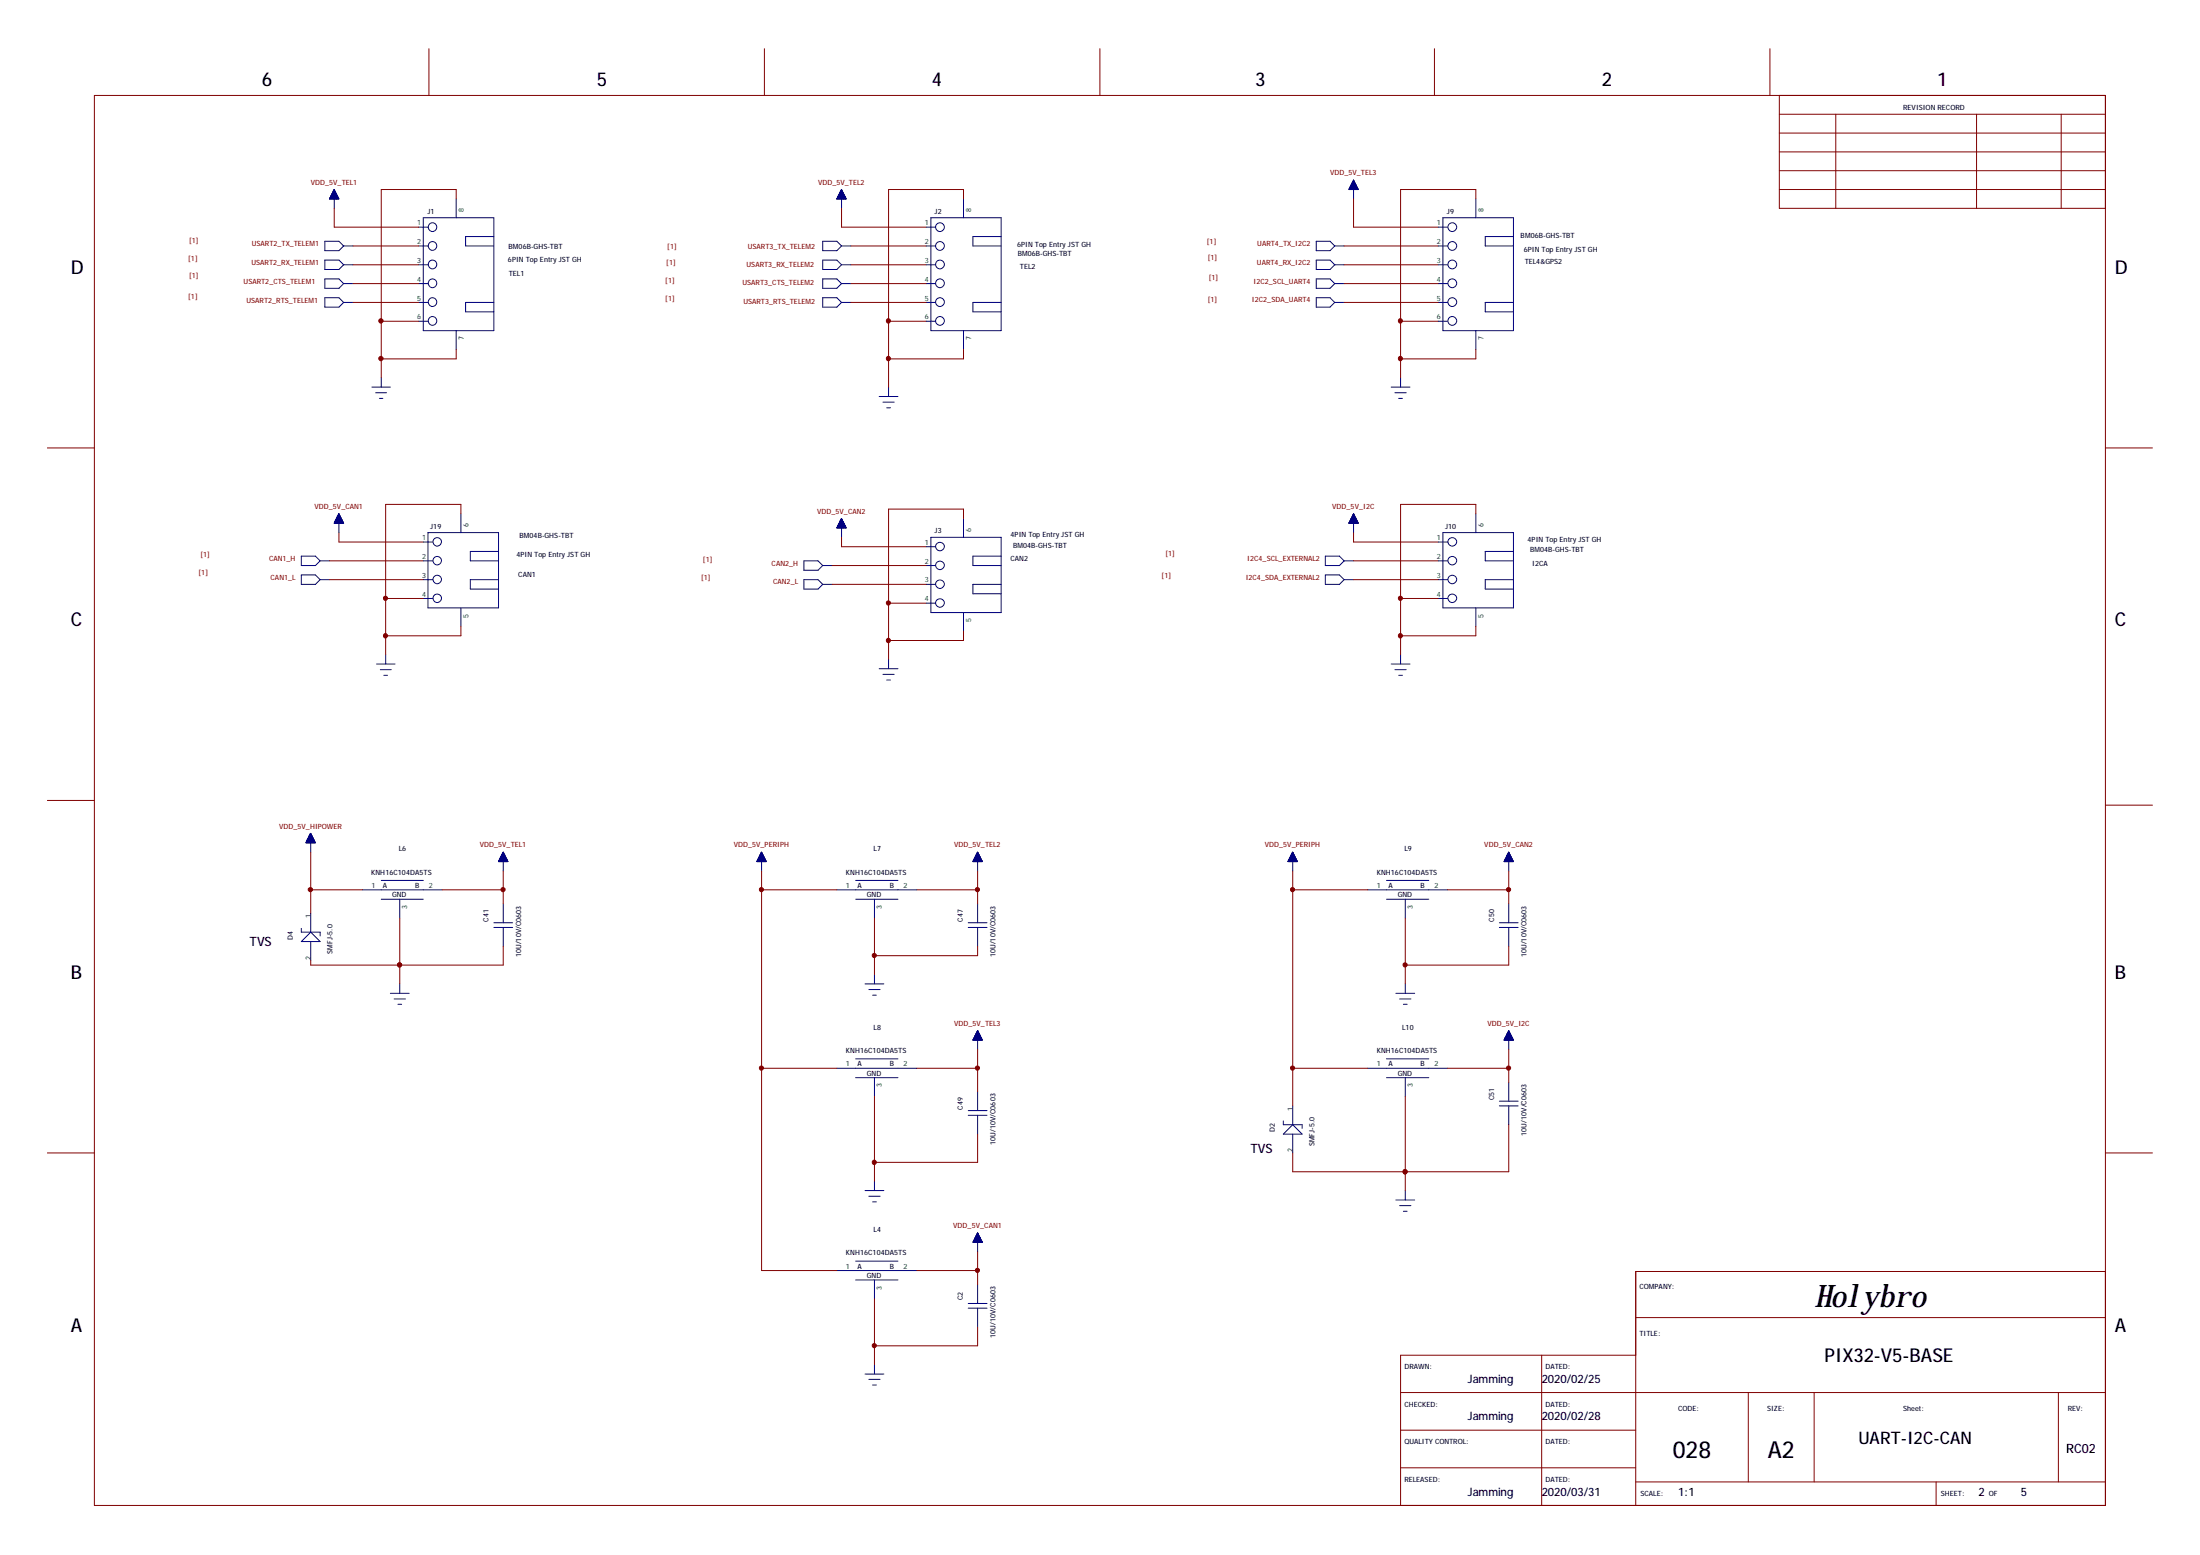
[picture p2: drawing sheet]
<svg xmlns="http://www.w3.org/2000/svg" width="297mm" height="210mm" viewBox="0 0 297 210" stroke-linecap="round" stroke-linejoin="round" font-family="sans-serif">
<g fill="none" stroke="#000080" stroke-width=".14">
<path d="M43.9 32.6h1.9l.6 .6-.6 .6h-1.9zM43.9 35.1h1.9l.6 .6-.6 .7h-1.9zM43.9 37.6h1.9l.6 .7-.6 .6h-1.9zM44.5 26.8v.1M44.5 26.8h1.2M44.5 26.7h1.2v.2M44.5 26.7v.2M44.6 26.7h1M44.6 26.6h1M44.7 26.5h.9v.4M44.7 26.4h.8M44.7 26.4v.5"/>
<path d="M44.7 26.4h.8v.5M44.7 26.3h.8M44.7 26.3v.6M44.8 26.3h.6M44.8 26.2h.6v.7M44.8 26.1v.8M44.8 26.2h.6M44.9 26.1h.5M44.9 26.1h.4M44.9 26v.9M44.9 26h.4v.9M45 25.9h.3"/>
<path d="M45 25.8v1.1M45 25.9h.3v1M45 25.8h.2M45 25.7h.2v1.2M45 25.6v1.3M45.1 25.7h.1M45.1 25.6v2.5M45.1 25.6l-.6 1.3M45.1 25.6l.7 1.3h-1.3M45.2 25.8v1.1M45.3 26h-.4v.9M45.4 26.1v.8"/>
<path d="M45.5 26.3v.6M45.6 26.5h-.9v.4M45.6 26.6h-1v.3M45.6 26.6v.3M45.7 26.8v.1M46.4 33.2h1.3M46.4 35.7h1.3M46.4 38.3h1.3M56.5 33.2h1.3M56.5 30.7h1.3M56.5 35.7h1.3M56.5 38.3h1.3"/>
<path d="M57.1 29.4h9.6v15.2h-9.6zM61.6 26.9v2.5M66.7 31.9h-3.8v1.3h3.8M111.1 32.6h1.9l.6 .6-.6 .6h-1.9zM111.1 35.1h1.9l.6 .6-.6 .7h-1.9zM111.1 37.6h1.9l.6 .7-.6 .6h-1.9zM113 26.8v.1M113 26.8h1.2M113.1 26.7h1.1v.2M113.1 26.6h1M113.2 26.5h.9v.4M113.2 26.5v.4"/>
<path d="M113.2 26.5h.8M113.2 26.4h.8M113.2 26.4v.5M113.2 26.4h.8v.5M113.2 26.3h.8M113.2 26.3v.6M113.3 26.3h.7M113.3 26.2h.6v.7M113.3 26.2h.6M113.3 26.1v.8M113.4 26.1h.5M113.4 26.1h.4"/>
<path d="M113.4 26v.9M113.4 26h.4v.9M113.5 26h.3M113.5 25.9h.2M113.5 25.8v1.1M113.5 25.9h.2v1M113.5 25.8h.2M113.6 25.7h.1v1.2M113.6 25.7h.1M113.6 25.6v1.3M113.6 33.2h1.3M113.6 35.7h1.3"/>
<path d="M113.6 38.3h1.3M113.6 25.6l.7 1.3h-1.3M113.6 25.6v2.5M113.6 25.6l-.6 1.3M113.7 25.8v1.1M113.9 26.1v.8M114 26.3v.6M114.1 26.6h-1v.3M114.1 26.7h-1v.2M114.1 26.6v.3M114.2 26.8v.1M125.1 33.2h1.2"/>
<path d="M125.1 30.7h1.2M125.1 35.7h1.2M125.1 38.3h1.2M125.7 29.4h9.5v15.2h-9.5zM130.1 26.9v2.5M135.2 31.9h-3.8v1.3h3.8M177.7 32.6h1.9l.6 .6-.6 .6h-1.9zM177.7 35.1h1.9l.6 .6-.6 .7h-1.9zM177.7 37.6h1.9l.6 .7-.6 .6h-1.9zM180.2 33.2h1.3M180.2 35.7h1.3M180.2 38.3h1.3"/>
<path d="M182.2 25.5h1.1v.1M182.2 25.5v.1M182.2 25.5h1.1M182.2 25.4h1.1M182.3 25.3h1M182.3 25.2h.9v.4M182.3 25.2v.4M182.4 25.2h.8M182.4 25.1h.7M182.4 25.1v.5M182.4 25.1h.7v.5M182.4 25h.7v.6"/>
<path d="M182.4 24.9v.7M182.5 24.9h.5M182.5 24.8v.8M182.5 24.8h.5M182.6 24.7h.3v.9M182.6 24.6v1M182.6 24.7h.3M182.6 24.6h.3M182.6 24.5v1.1M182.7 24.6h.2v1M182.7 24.5h.1v1.1M182.7 24.4v1.2"/>
<path d="M182.7 24.4h.1M182.8 24.3v2.6M182.8 24.3l.6 1.3h-1.3zM182.8 24.4h.1M182.8 24.4v1.2M183 24.7h-.5v.9M183 24.8v.8M183 24.9v.7M183.2 25.2h-.9v.4M183.3 25.4h-1.1v.2M183.3 25.3v.3M183.3 25.4v.2"/>
<path d="M194.2 33.2h1.3M194.2 30.7h1.3M194.2 35.7h1.3M194.2 38.3h1.3M194.8 29.4h9.5v15.2h-9.5zM199.3 26.9v2.5M204.3 31.9h-3.8v1.3h3.8M43.9 40.2h1.9l.6 .6-.6 .7h-1.9zM46.4 40.8h1.3M50.2 52.3h2.5M50.7 53h1.5M51.2 53.8h.5"/>
<path d="M51.5 51v1.3M56.5 40.8h1.3M56.5 43.4h1.3M61.6 44.6v2.6M66.7 40.8h-3.8v1.3h3.8M111.1 40.2h1.9l.6 .6-.6 .7h-1.9zM113.6 40.8h1.3M118.7 53.5h2.5M119.2 54.3h1.5M119.7 55h.5M120 52.3v1.2M125.1 40.8h1.2"/>
<path d="M125.1 43.4h1.2M130.1 44.6v2.6M135.2 40.8h-3.8v1.3h3.8M177.7 40.2h1.9l.6 .6-.6 .7h-1.9zM180.2 40.8h1.3M187.8 52.3h2.6M188.3 53h1.6M188.8 53.8h.6M189.1 51v1.3M194.2 40.8h1.3M194.2 43.4h1.3M199.3 44.6v2.6"/>
<path d="M204.3 40.8h-3.8v1.3h3.8M40.7 75.1h1.9l.6 .6-.6 .6h-1.9zM40.7 77.6h1.9l.6 .6-.6 .7h-1.9zM43.2 75.7h1.3M43.2 78.2h1.3M45.1 70.6h1.3M45.2 70.5v.1M45.2 70.5h1.1v.1M45.2 70.5h1.1M45.2 70.6v-.2h1.1v.2M45.3 70.3v.3M45.3 70.4h1"/>
<path d="M45.3 70.3h.9v.3M45.3 70.6v-.4h.9v.4M45.3 70.3h.9M45.3 70.2h.8M45.4 70.1h.7v.5M45.4 70v.6M45.4 70h.7v.6M45.4 69.9h.7M45.5 69.9v.7M45.5 69.9h.5v.7M45.5 69.8v.8M45.5 69.9h.5"/>
<path d="M45.5 69.8h.5v.8M45.6 69.7v.9M45.6 69.8h.3M45.6 69.7h.3v.9M45.6 69.7h.3M45.6 69.6h.3v1M45.7 69.5h.1v1.1M45.7 69.4v1.2M45.7 69.4h.1M45.8 69.4l.6 1.2h-1.3zM45.8 69.4v2.5M45.8 69.4h-.1v1.2"/>
<path d="M45.8 69.6h-.2v1M46.1 70.1h-.7v.5M57.1 75.7h1.3M57.1 78.2h1.3M57.1 73.2h1.3M57.8 71.9h9.5v10.2h-9.5zM62.2 69.4v2.5M67.3 74.4h-3.8v1.3h3.8M67.3 78.2h-3.8v1.3h3.8M108.5 75.7h1.9l.7 .6-.7 .7h-1.9zM108.5 78.2h1.9l.7 .7-.7 .6h-1.9zM111.1 76.3h1.3"/>
<path d="M111.1 78.9h1.3M113 71.2v.1M113 71.2l1.2 .1M113 71.2h1.2M113.1 71.1h1.1M113.1 71h1M113.2 70.9v.4M113.2 70.9h.9v.4M113.2 70.8v.5M113.2 70.9h.8M113.2 70.8h.8M113.2 70.7v.6"/>
<path d="M113.2 70.7h.8v.6M113.2 70.8h.8v.5M113.3 70.7h.7M113.3 70.5v.8M113.3 70.6h.6M113.4 70.5h.5M113.4 70.3v1M113.4 70.4h.4v.9M113.5 70.2v1.1M113.5 70.4h.3M113.5 70.3h.2M113.5 70.2h.2v1.1"/>
<path d="M113.5 70.3h.2v1M113.5 70.2h.2M113.6 70v1.3M113.6 70.1h.1M113.6 70v2.5M113.6 70l-.6 1.3M113.6 70l.7 1.3h-1.3M113.7 70.1v1.2M113.8 70.5h-.4v.8M113.9 70.5v.8M113.9 70.6v.7M114.1 71h-1v.3"/>
<path d="M114.1 71.1h-1v.2M114.1 71v.3M114.2 71.1v.2M125.1 76.3h1.2M125.1 78.9h1.2M125.1 73.8h1.2M125.7 72.5h9.5v10.2h-9.5zM130.1 70v2.5M135.2 75.1h-3.8v1.2h3.8M135.2 78.9h-3.8v1.3h3.8M178.9 75.1h1.9l.7 .6-.7 .6h-1.9zM178.9 77.6h1.9l.7 .6-.7 .7h-1.9z"/>
<path d="M181.5 75.7h1.3M181.5 78.2h1.3M182.2 70.5v.1M182.2 70.5h1.1v.1M182.2 70.6h1.2M182.2 70.5h1.1M182.2 70.6v-.2h1.1v.2M182.2 70.4h1.1M182.3 70.3h1v.3M182.3 70.6v-.4h.9v.4M182.4 70.1v.5M182.4 70.1h.7v.5"/>
<path d="M182.4 70.2h.8M182.4 70v.6M182.4 70h.7v.6M182.4 70.1h.7M182.5 69.9h.5M182.5 69.9h.5v.7M182.5 69.8h.5v.8M182.6 69.7v.9M182.6 69.7h.3v.9M182.6 69.6v1M182.6 69.6h.3v1M182.6 69.7h.3"/>
<path d="M182.7 69.4v1.2M182.7 69.5h.1v1.1M182.7 69.6h.2M182.7 69.4h.1M182.8 69.4v2.5M182.8 69.4v1.2M182.8 69.4l.6 1.2h-1.3zM183 69.8h-.5v.8M183 69.9h-.5v.7M183.2 70.3h-.9v.3M194.2 75.7h1.3M194.2 78.2h1.3"/>
<path d="M194.2 73.2h1.3M194.8 71.9h9.5v10.2h-9.5zM199.3 69.4v2.5M204.3 74.4h-3.8v1.3h3.8M204.3 78.2h-3.8v1.3h3.8M50.8 89.6h2.5M51.4 90.4h1.4M51.8 91.2h.5M52.1 88.4v1.2M57.1 80.8h1.3M62.2 82.1v2.5M118.7 90.3h2.5"/>
<path d="M119.2 91h1.5M119.7 91.8h.5M120 89v1.3M125.1 81.4h1.2M130.1 82.7v2.5M187.8 89.6h2.6M188.3 90.4h1.6M188.8 91.2h.6M189.1 88.4v1.2M194.2 80.8h1.3M199.3 82.1v2.5M41.3 113.7h1.2"/>
<path d="M41.4 113.8v-.2h1.1v.2M41.4 113.6h1.1M41.4 113.6h1.1v.2M41.4 113.5v.3M41.4 113.5h1.1M41.4 113.5h1v.3M41.4 113.4v.4M41.5 113.4h.9M41.5 113.8v-.5h.9v.5M41.5 113.3h.8M41.6 113.3h.7v.5M41.6 113.8v-.7h.6v.7"/>
<path d="M41.6 113.1h.6M41.7 113h.5v.8M41.7 113v.8M41.7 113h.5M41.7 112.9v.9M41.7 112.9h.4M41.7 112.8h.4v1M41.7 112.8v1M41.8 112.8h.3M41.8 112.7h.3v1.1M41.9 112.6h.1v1.2M41.9 112.5h.1"/>
<path d="M41.9 112.5v1.3M42 112.5v2.5M42 112.5l.6 1.3h-1.3zM42 112.6h-.1v1.2M42 112.7h-.2v1.1M42.3 113.2h-.7v.6M51.5 118.8h5.6M67.4 116.3h1.1M67.4 116.2h1.1M67.4 116.2v.1M67.4 116.3v-.2h1.1v.2M67.4 116.1h1.1"/>
<path d="M67.4 116h1.1v.3M67.4 116v.3M67.5 116h.9M67.5 116.3v-.4h.9v.4M67.5 115.9h.9M67.5 115.8h.9v.5M67.5 115.8v.5M67.6 115.8h.7M67.6 115.8h.7v.5M67.6 115.7h.7M67.6 115.7v.6M67.6 115.6h.6v.7"/>
<path d="M67.7 115.5h.5v.8M67.7 115.5v.8M67.7 115.5h.5M67.7 115.4h.5v.9M67.7 115.4v.9M67.8 115.4h.3M67.8 115.3h.3v1M67.8 115.3v1M67.8 115.3h.3M67.9 115.2h.1v1.1M67.9 115.1h.1v1.2M67.9 115v2.6"/>
<path d="M67.9 115l.7 1.3h-1.3zM68 115.1h-.1v1.2M68 115.2h-.1v1.1M68.2 115.6h-.6v.7M102.2 116.3h1.2M102.2 116.3v-.1h1.2v.1M102.3 116.1h1.1M102.3 116.1h1v.2M102.3 116v.3M102.3 116h1M102.3 116h1v.3M102.4 115.9h.9"/>
<path d="M102.4 116.3v-.4h.9v.4M102.4 115.8h.8M102.4 115.8h.8v.5M102.5 116.3v-.6h.7v.6M102.5 115.6h.6M102.5 115.6h.6v.7M102.5 115.5v.8M102.6 115.5h.5M102.6 115.5h.4v.8M102.6 115.4v.9M102.6 115.4h.4M102.7 115.4h.3v.9"/>
<path d="M102.7 115.3h.3v1M102.7 115.2h.2v1.1M102.7 115.1v1.2M102.8 115.1h.1M102.8 115v1.3M102.8 115l.7 1.3h-1.3zM102.8 115v2.6M102.9 115.2h-.2v1.1M103 115.3h-.3v1M103.2 115.8h-.8v.5M115.5 118.8h5.7M131.4 116.3h1.2"/>
<path d="M131.4 116.3v-.1h1.2v.1M131.4 116.1h1.1M131.5 116.1h1v.2M131.5 116h1v.3M131.5 115.9h1M131.5 116v.3M131.6 116.3v-.4h.8v.4M131.6 115.8h.8M131.6 115.8h.8v.5M131.6 115.8v.5M131.7 115.8h.7M131.7 116.3v-.6h.6v.6"/>
<path d="M131.7 115.6h.6M131.7 115.6h.6v.7M131.8 115.5h.4v.8M131.8 115.4h.4v.9M131.8 115.3v1M131.9 115.3h.3M131.9 115.3h.2v1M131.9 115.2v1.1M131.9 115.2h.2M131.9 115.2h.2v1.1M131.9 115.1v1.2M132 115.1h.1"/>
<path d="M132 115v2.6M132 115l.6 1.3h-1.2zM132 115.1v1.2M132.2 115.4h-.4v.9M132.2 115.5h-.5v.8M132.5 116h-1v.3M173.9 116.3h1.2M173.9 116.2v.1M173.9 116.2h1.2M174 116.3v-.2h1.1v.2M174 116.1h1M174 116h1v.3"/>
<path d="M174.1 116.3v-.4h.9v.4M174.1 115.9h.9M174.1 115.8h.8v.5M174.1 115.8v.5M174.2 115.8h.7M174.2 115.8h.7v.5M174.2 115.7v.6M174.2 115.7h.7M174.2 115.6h.6v.7M174.3 115.5h.5v.8M174.3 115.4h.5v.9M174.3 115.4v.9"/>
<path d="M174.4 115.4h.3M174.4 115.3h.3v1M174.4 115.3v1M174.4 115.3h.3M174.4 115.2h.2v1.1M174.4 115.2v1.1M174.5 115.2h.1M174.5 115.1h.1v1.2M174.5 115v2.6M174.5 115l.7 1.3h-1.3M174.5 115.1v1.2M174.5 115l-.6 1.3"/>
<path d="M174.8 115.5h-.5v.8M174.8 115.6h-.6v.7M175 116h-1v.3M187.2 118.8h5.7M203.1 116.3h1.2M203.1 116.2h1.2M203.1 116.2v.1M203.2 116.3v-.2h1.1v.2M203.2 116.1h1M203.2 116h1v.3M203.2 116v.3M203.2 116h1"/>
<path d="M203.2 116.3v-.4h.9v.4M203.3 115.9h.8M203.3 115.8h.8v.5M203.4 115.8h.6v.5M203.4 115.7h.6M203.4 115.7v.6M203.4 115.6h.6v.7M203.4 115.6v.7M203.5 115.6h.5M203.5 115.5h.5v.8M203.5 115.5v.8M203.5 115.5h.4"/>
<path d="M203.5 115.4h.4v.9M203.5 115.4v.9M203.5 115.4h.4M203.6 115.3h.2v1M203.6 115.2h.2v1.1M203.7 115.1h.1v1.2M203.7 115.1v1.2M203.7 115v2.6M203.7 115l.6 1.3h-1.2zM203.8 115.2h-.2v1.1M203.8 115.3h-.2v1M204.1 115.8h-.8v.5"/>
<path d="M40.7 125.3v.5h2.5v.5M42 125.8l1.2 1.3h-2.5zM42 123.3v2.5M42 127.1v2.5M48.9 120.1h10.8M51.5 121.4h5.6M52.7 134.1h2.5M53.2 134.8h1.5M53.7 135.6h.5M54 121.4v2.5M54 132.8v1.3M66.7 125.2h2.5"/>
<path d="M66.7 124.6h2.5M67.9 122v2.6M67.9 125.2v2.5M113 120.1h10.8M115.5 121.4h5.7M116.8 132.8h2.5M117.3 133.6h1.5M117.8 134.3h.5M118.1 121.4v2.5M118.1 131.5v1.3M130.7 125.2h2.6M130.7 124.6h2.6"/>
<path d="M131.6 140v.4M131.6 139.9h.8M131.7 139.8v.6M131.7 139.8h.6v.6M131.7 139.8h.7M131.7 139.8h.6M131.7 139.7h.6v.7M131.8 139.6h.4v.8M131.8 139.4v1M131.8 139.5h.4v.9M131.9 139.3v1.1M131.9 139.4h.2v1"/>
<path d="M131.9 139.4h.3M131.9 139.2v1.2M131.9 139.3h.2v1.1M131.9 139.3h.2M132 139.2h.1M132 122v2.6M132 125.2v2.5M132 139.1v2.6M132 139.2v1.2M132 139.1l.6 1.3h-1.2zM132.2 139.5h-.4v.9M132.2 139.6h-.5v.8"/>
<path d="M184.7 120.1h10.8M187.2 121.4h5.7M188.5 134.1h2.5M189 134.8h1.5M189.5 135.6h.5M189.7 121.4v2.5M189.7 132.8v1.3M202.4 125.2h2.6M202.4 124.6h2.6M203.3 139.9h.8M203.4 139.8h.6v.6M203.4 139.7v.7"/>
<path d="M203.5 139.7h.5M203.5 139.6h.5v.8M203.5 139.6v.8M203.5 139.6h.4M203.5 139.5h.4v.9M203.5 139.5v.9M203.5 139.5h.4M203.6 139.4h.2v1M203.6 139.3h.2v1.1M203.7 139.2h.1v1.2M203.7 139.2v1.2M203.7 122v2.6"/>
<path d="M203.7 125.2v2.5M203.7 139.1v2.6M203.7 139.1l.6 1.3h-1.2zM203.8 139.3h-.2v1.1M203.8 139.4h-.2v1M204 139.8h-.6v.6M113 144.2h10.8M115.5 145.5h5.7M115.5 142.9h5.7M118.1 145.5v2.5M118.1 159.4v1.3M130.7 150.6h2.6"/>
<path d="M130.7 149.9h2.6M131.4 140.3v.1M131.4 140.3h1.2v.1M131.4 140.3h1.2M131.4 140.3h1.1M131.5 140.4v-.2h1v.2M131.5 140.1h1M131.5 140.1h1v.3M131.6 140h.8v.4M131.6 140.4v-.5h.8v.5M132 147.4v2.5M132 150.6v2.5"/>
<path d="M132.5 140.1h-1v.3M173.3 151.3v.5h2.5v.5M173.3 153.1l1.2-1.3 1.3 1.3zM174.5 149.3v2.5M174.5 153.1v2.5M184.7 144.2h10.8M187.2 145.5h5.7M187.2 142.9h5.7M189.7 145.5v2.5M202.4 149.3h2.6M202.4 148.6h2.6M203.1 140.3l1.2 .1"/>
<path d="M203.2 140.3h1.1v.1M203.2 140.2v.2M203.2 140.2h1M203.2 140.4v-.3h1v.3M203.2 140.1h1M203.2 140.1h.9v.3M203.2 140v.4M203.3 140h.8M203.3 140.4v-.5h.8v.5M203.7 146.1v2.5M203.7 149.3v2.5M204.3 140.3h-1.2v.1"/>
<path d="M113 171.5h10.8M115.5 172.8h5.7M115.5 170.2h5.7M116.8 160.7h2.5M117.3 161.5h1.5M117.8 162.2h.5M118.1 172.8v2.5M130.7 176.6h2.6M130.7 176h2.6M131.4 167.6v.1M131.4 167.7h1.2M131.4 167.6h1.2"/>
<path d="M131.4 167.6h1.1M131.5 167.5h1M131.5 167.4h1v.3M131.6 167.3v.4M131.6 167.3h.8M131.6 167.1v.6M131.6 167.2h.8v.5M131.6 167.3h.8v.4M131.7 167.1v.6M131.7 167.1h.7M131.7 167.1h.6M131.7 167h.6"/>
<path d="M131.8 166.8v.9M131.8 166.9h.4v.8M131.8 166.8h.4M131.8 166.7v1M131.9 166.6v1.1M131.9 166.7h.2v1M131.9 166.8h.3v.9M131.9 166.5v1.2M131.9 166.6h.2M132 166.6h.1M132 166.4v2.6M132 173.4v2.6"/>
<path d="M132 176.6v2.5M132 166.4l.6 1.3h-1.2zM132 166.5h.1M132 166.5v1.2M132.1 166.6v1.1M132.2 166.9h-.5v.8M132.3 167v.7M132.3 167.1v.6M132.5 167.4h-1v.3M132.5 167.5v.2M132.6 167.6v.1M188.5 162h2.5"/>
<path d="M189 162.7h1.5M189.5 163.5h.5M189.7 160.7v1.3M116.8 185.5h2.5M117.3 186.2h1.5M117.8 187h.5M118.1 184.2v1.3"/>
<circle cx="58.4" cy="30.7" r=".59"/>
<circle cx="58.4" cy="35.7" r=".59"/>
<circle cx="58.4" cy="38.2" r=".59"/>
<circle cx="58.4" cy="33.2" r=".59"/>
<circle cx="126.9" cy="30.7" r=".59"/>
<circle cx="126.9" cy="35.7" r=".59"/>
<circle cx="126.9" cy="33.2" r=".59"/>
<circle cx="126.9" cy="38.2" r=".59"/>
<circle cx="196.1" cy="30.7" r=".59"/>
<circle cx="196.1" cy="35.7" r=".59"/>
<circle cx="196.1" cy="33.2" r=".59"/>
<circle cx="196.1" cy="38.2" r=".59"/>
<circle cx="58.4" cy="43.3" r=".59"/>
<circle cx="58.4" cy="40.8" r=".59"/>
<circle cx="126.9" cy="43.3" r=".59"/>
<circle cx="126.9" cy="40.8" r=".59"/>
<circle cx="196.1" cy="43.3" r=".59"/>
<circle cx="196.1" cy="40.8" r=".59"/>
<circle cx="59" cy="78.2" r=".57"/>
<circle cx="59" cy="73.1" r=".57"/>
<circle cx="59" cy="75.7" r=".57"/>
<circle cx="126.9" cy="73.8" r=".58"/>
<circle cx="126.9" cy="76.3" r=".58"/>
<circle cx="126.9" cy="78.9" r=".58"/>
<circle cx="196.1" cy="73.1" r=".58"/>
<circle cx="196.1" cy="78.2" r=".58"/>
<circle cx="196.1" cy="75.7" r=".58"/>
<circle cx="59" cy="80.8" r=".57"/>
<circle cx="126.9" cy="81.4" r=".58"/>
<circle cx="196.1" cy="80.8" r=".58"/>
</g>
<g fill="none" stroke="#800000" stroke-width=".14">
<path d="M12.7 12.9h271.6v190.3h-271.6zM57.9 6.6v6.3M103.2 6.6v6.3M148.5 6.6v6.3M193.7 6.6v6.3M239 6.6v6.3M240.2 12.9v15.2h44.1M240.2 15.4h44.1M240.2 18h44.1M247.9 15.4v12.7M266.9 15.4v12.7M278.3 15.4v12.7"/>
<path d="M45.1 28.1v2.6h11.4M47.7 33.2h8.8M47.7 35.7h8.8M47.7 38.3h8.8M61.6 26.9v-1.3h-10.1v25.4M113.6 28.1v2.6h11.5M114.9 33.2h10.2M114.9 35.7h10.2M114.9 38.3h10.2M130.1 26.9v-1.3h-10.1v26.7M181.5 33.2h12.7M181.5 35.7h12.7"/>
<path d="M181.5 38.3h12.7M182.8 26.9v3.8h11.4M199.3 26.9v-1.3h-10.2v25.4M240.2 20.5h44.1M240.2 23h44.1M240.2 25.6h44.1M47.7 40.8h8.8M51.5 43.4h5M61.6 47.2v1.2h-10.1M114.9 40.8h10.2M120 43.4h5.1M130.1 47.2v1.2h-10.1"/>
<path d="M181.5 40.8h12.7M189.1 43.4h5.1M199.3 47.2v1.2h-10.2M6.4 60.5h6.3M44.5 75.7h12.6M44.5 78.2h12.6M45.8 71.9v1.3h11.3M62.2 69.4v-1.3h-10.1v20.3M112.4 76.3h12.7M112.4 78.9h12.7M113.6 72.5v1.3h11.5M130.1 70v-1.3h-10.1v20.3"/>
<path d="M182.8 71.9v1.3h11.4M182.8 75.7h11.4M182.8 78.2h11.4M199.3 69.4v-1.3h-10.2v20.3M284.3 60.5h6.3M52.1 80.8h5M62.2 84.6v1.2h-10.1M120 81.4h5.1M130.1 85.2v1.3h-10.1M189.1 80.8h5.1M199.3 84.6v1.2h-10.2M6.4 108h6.3"/>
<path d="M42 115v8.3M67.9 117.6v4.4M102.8 117.6v53.9h10.2M132 117.6v4.4M174.5 117.6v31.7M203.7 117.6v4.4M284.3 108.7h6.3M42 120.1h6.9M54 123.9v8.9M59.7 120.1h8.2M67.9 127.7v2.6h-25.9v-.7M102.8 120.1h10.2"/>
<path d="M118.1 123.9v7.6M123.8 120.1h8.2M132 127.7v1.3h-13.9M174.5 120.1h10.2M189.7 123.9v8.9M195.5 120.1h8.2M203.7 127.7v2.6h-14M6.4 155.6h6.3M102.8 144.2h10.2M118.1 148v11.4M123.8 144.2h8.2M132 141.7v5.7"/>
<path d="M132 153.1v3.8h-13.9M174.5 144.2h10.2M189.7 148v12.7M195.5 144.2h8.2M203.7 141.7v4.4M203.7 151.8v6.4h-29.2v-2.6M284.3 155.6h6.3M118.1 175.3v8.9M123.8 171.5h8.2M132 169v4.4M132 179.1v2.6h-13.9M220.9 177.9h63.4"/>
<path d="M284.3 171.6h-63.4v31.6M189.1 188h95.2M189.1 193.1h31.8M189.1 198.1h31.8M208.2 182.9v20.3M220.9 182.9h-31.8v20.3M236.1 188v12M244.9 188v12M277.9 188v12M220.9 200h63.4M261.4 200v3.2"/>
</g>
<g fill="#800000" stroke="#800000" stroke-width=".14">
<circle cx="51.4" cy="43.3" r=".3"/>
<circle cx="51.4" cy="48.4" r=".3"/>
<circle cx="119.9" cy="43.3" r=".29"/>
<circle cx="119.9" cy="48.4" r=".29"/>
<circle cx="189.1" cy="43.3" r=".29"/>
<circle cx="189.1" cy="48.4" r=".29"/>
<circle cx="189.1" cy="80.8" r=".29"/>
<circle cx="189.1" cy="85.8" r=".29"/>
<circle cx="52" cy="80.8" r=".29"/>
<circle cx="52" cy="85.8" r=".29"/>
<circle cx="119.9" cy="81.4" r=".29"/>
<circle cx="119.9" cy="86.5" r=".29"/>
<circle cx="53.9" cy="130.2" r=".29"/>
<circle cx="67.9" cy="120.1" r=".29"/>
<circle cx="132" cy="120.1" r=".29"/>
<circle cx="118" cy="129" r=".29"/>
<circle cx="132" cy="144.2" r=".29"/>
<circle cx="189.7" cy="130.2" r=".29"/>
<circle cx="203.7" cy="120.1" r=".29"/>
<circle cx="174.5" cy="120.1" r=".29"/>
<circle cx="203.7" cy="144.2" r=".29"/>
<circle cx="189.7" cy="158.2" r=".29"/>
<circle cx="174.5" cy="144.2" r=".29"/>
<circle cx="118" cy="156.9" r=".29"/>
<circle cx="102.8" cy="120.1" r=".29"/>
<circle cx="118" cy="181.6" r=".29"/>
<circle cx="132" cy="171.5" r=".29"/>
<circle cx="102.8" cy="144.2" r=".29"/>
<circle cx="41.9" cy="120.1" r=".29"/>
</g>
<text font-size="4.2" x="245" y="176.5">Holybro</text>
<g font-size="3.2">
<text x="225.8" y="196.8">028</text>
<text x="238.7" y="196.8">A2</text>
</g>
<g font-size="2.6">
<text x="35.3" y="11.6">6</text>
<text x="80.6" y="11.6">5</text>
<text x="125.8" y="11.6">4</text>
<text x="169.5" y="11.6">3</text>
<text x="216.3" y="11.6">2</text>
<text x="261.5" y="11.6">1</text>
<text x="9.6" y="37">D</text>
<text x="285.5" y="37">D</text>
<text x="9.6" y="84.6">C</text>
<text x="285.5" y="84.6">C</text>
<text x="9.6" y="132.2">B</text>
<text x="285.5" y="132.2">B</text>
<text x="9.6" y="179.8">A</text>
<text x="285.5" y="179.8">A</text>
<text x="246.3" y="183.9">PIX32-V5-BASE</text>
</g>
<text font-size="2.3" x="250.9" y="195">UART-I2C-CAN</text>
<g font-size="1.7">
<text x="33.7" y="127.7">TVS</text>
<text x="168.8" y="155.6">TVS</text>
<text x="279" y="196.1">RC02</text>
</g>
<g font-size="1.6">
<text x="198.2" y="186.7">Jamming</text>
<text x="198.2" y="191.7">Jamming</text>
<text x="208.2" y="186.7">2020/02/25</text>
<text x="208.2" y="191.7">2020/02/28</text>
<text x="198.2" y="201.9">Jamming</text>
<text x="208.2" y="201.9">2020/03/31</text>
<text x="226.6" y="201.9">1:1</text>
<text x="267.1" y="201.9">2</text>
<text x="272.8" y="201.9">5</text>
</g>
<g font-size="1">
<text x="257" y="14.8">REVISION RECORD</text>
<text x="57.7" y="28.8">J1</text>
<text x="126.2" y="28.8">J2</text>
<text x="195.4" y="28.8">J9</text>
<text x="68.6" y="35.4">6PIN Top Entry JST GH</text>
<text x="68.7" y="33.6">BM06B-GHS-TBT</text>
<text x="137.3" y="33.3">6PIN Top Entry JST GH</text>
<text x="137.4" y="34.6">BM06B-GHS-TBT</text>
<text x="205.3" y="32.1">BM06B-GHS-TBT</text>
<text x="205.7" y="34">6PIN Top Entry JST GH</text>
<text x="205.9" y="35.6">TEL4&amp;GPS2</text>
<text x="68.7" y="37.3">TEL1</text>
<text x="137.7" y="36.4">TEL2</text>
<text x="58.1" y="71.3">J19</text>
<text x="126.2" y="72">J3</text>
<text x="195.1" y="71.3">J10</text>
<text x="69.7" y="75.2">4PIN Top Entry JST GH</text>
<text x="70" y="77.9">CAN1</text>
<text x="70.1" y="72.7">BM04B-GHS-TBT</text>
<text x="136.4" y="72.5">4PIN Top Entry JST GH</text>
<text x="136.4" y="75.7">CAN2</text>
<text x="136.8" y="73.9">BM04B-GHS-TBT</text>
<text x="206.2" y="73.2">4PIN Top Entry JST GH</text>
<text x="206.6" y="74.6">BM04B-GHS-TBT</text>
<text x="206.9" y="76.3">I2CA</text>
<text x="50.1" y="118.1">KNH16C104DA5TS</text>
<text x="51.7" y="119.9">A</text>
<text x="53.8" y="114.9">L6</text>
<text x="56" y="119.9">B</text>
<text x="114.2" y="118.1">KNH16C104DA5TS</text>
<text x="115.8" y="119.9">A</text>
<text x="117.9" y="114.9">L7</text>
<text x="120.1" y="119.9">B</text>
<text x="185.9" y="118.1">KNH16C104DA5TS</text>
<text x="187.5" y="119.9">A</text>
<text x="189.6" y="114.9">L9</text>
<text x="191.8" y="119.9">B</text>
<text x="53" y="121.1">GND</text>
<text x="66" y="124.4" transform="rotate(-90 66 124.4)">C41</text>
<text x="117.1" y="121.1">GND</text>
<text x="130" y="124.4" transform="rotate(-90 130 124.4)">C47</text>
<text x="188.7" y="121.1">GND</text>
<text x="201.7" y="124.4" transform="rotate(-90 201.7 124.4)">C50</text>
<text x="39.5" y="126.8" transform="rotate(-90 39.5 126.8)">D4</text>
<text x="44.9" y="128.7" transform="rotate(-90 44.9 128.7)">SMFJ-5.0</text>
<text x="70.4" y="129.2" transform="rotate(-90 70.4 129.2)">10U/10V/C0603</text>
<text x="134.4" y="129.2" transform="rotate(-90 134.4 129.2)">10U/10V/C0603</text>
<text x="206.1" y="129.2" transform="rotate(-90 206.1 129.2)">10U/10V/C0603</text>
<text x="114.2" y="142.2">KNH16C104DA5TS</text>
<text x="115.8" y="143.9">A</text>
<text x="117.9" y="139">L8</text>
<text x="120.1" y="143.9">B</text>
<text x="185.9" y="142.2">KNH16C104DA5TS</text>
<text x="187.5" y="143.9">A</text>
<text x="189.3" y="139">L10</text>
<text x="191.8" y="143.9">B</text>
<text x="117.1" y="145.2">GND</text>
<text x="130" y="149.8" transform="rotate(-90 130 149.8)">C49</text>
<text x="188.7" y="145.2">GND</text>
<text x="201.7" y="148.5" transform="rotate(-90 201.7 148.5)">C51</text>
<text x="134.4" y="154.6" transform="rotate(-90 134.4 154.6)">10U/10V/C0603</text>
<text x="172.1" y="152.8" transform="rotate(-90 172.1 152.8)">D2</text>
<text x="177.5" y="154.7" transform="rotate(-90 177.5 154.7)">SMFJ-5.0</text>
<text x="206.1" y="153.3" transform="rotate(-90 206.1 153.3)">10U/10V/C0603</text>
<text x="117.9" y="166.3">L4</text>
<text x="114.2" y="169.5">KNH16C104DA5TS</text>
<text x="115.8" y="171.3">A</text>
<text x="117.1" y="172.5">GND</text>
<text x="120.1" y="171.3">B</text>
<text x="130" y="175.5" transform="rotate(-90 130 175.5)">C2</text>
<text x="221.4" y="174">COMPANY:</text>
<text x="134.4" y="180.6" transform="rotate(-90 134.4 180.6)">10U/10V/C0603</text>
<text x="189.6" y="184.8">DRAWN:</text>
<text x="208.7" y="184.8">DATED:</text>
<text x="221.4" y="180.4">TITLE:</text>
<text x="189.6" y="189.9">CHECKED:</text>
<text x="208.7" y="189.9">DATED:</text>
<text x="226.6" y="190.5">CODE:</text>
<text x="238.6" y="190.5">SIZE:</text>
<text x="257" y="190.5">Sheet:</text>
<text x="279.2" y="190.5">REV:</text>
<text x="189.6" y="195">QUALITY CONTROL:</text>
<text x="208.7" y="195">DATED:</text>
<text x="189.6" y="200">RELEASED:</text>
<text x="208.7" y="200">DATED:</text>
<text x="221.5" y="201.9">SCALE:</text>
<text x="262" y="201.9">SHEET:</text>
<text x="268.5" y="201.9">OF</text>
</g>
<g font-size="1" fill="#800000">
<text x="179.6" y="23.7">VDD_5V_TEL3</text>
<text x="42" y="24.9">VDD_5V_TEL1</text>
<text x="110.4" y="24.9">VDD_5V_TEL2</text>
<text x="25.4" y="35.2">[1]</text>
<text x="25.5" y="32.8">[1]</text>
<text x="34" y="35.7">USART2_RX_TELEM1</text>
<text x="34" y="33.2">USART2_TX_TELEM1</text>
<text x="90" y="35.7">[1]</text>
<text x="90.1" y="33.6">[1]</text>
<text x="100.8" y="36">USART3_RX_TELEM2</text>
<text x="101" y="33.6">USART3_TX_TELEM2</text>
<text x="162.9" y="32.9">[1]</text>
<text x="163.1" y="35.1">[1]</text>
<text x="169.7" y="35.7">UART4_RX_I2C2</text>
<text x="169.8" y="33.2">UART4_TX_I2C2</text>
<text x="25.4" y="40.3">[1]</text>
<text x="25.5" y="37.5">[1]</text>
<text x="32.9" y="38.3">USART2_CTS_TELEM1</text>
<text x="33.3" y="41">USART2_RTS_TELEM1</text>
<text x="89.8" y="38.2">[1]</text>
<text x="89.8" y="40.6">[1]</text>
<text x="100.2" y="38.4">USART3_CTS_TELEM2</text>
<text x="100.4" y="41.1">USART3_RTS_TELEM2</text>
<text x="163.1" y="40.8">[1]</text>
<text x="163.2" y="37.8">[1]</text>
<text x="169" y="40.8">I2C2_SDA_UART4</text>
<text x="169.2" y="38.3">I2C2_SCL_UART4</text>
<text x="42.5" y="68.7">VDD_5V_CAN1</text>
<text x="110.3" y="69.4">VDD_5V_CAN2</text>
<text x="179.9" y="68.7">VDD_5V_I2C</text>
<text x="26.8" y="77.6">[1]</text>
<text x="27.1" y="75.2">[1]</text>
<text x="36.3" y="75.7">CAN1_H</text>
<text x="94.9" y="75.8">[1]</text>
<text x="104.2" y="76.3">CAN2_H</text>
<text x="156.8" y="78">[1]</text>
<text x="157.4" y="75.1">[1]</text>
<text x="168.4" y="75.7">I2C4_SCL_EXTERNAL2</text>
<text x="36.5" y="78.2">CAN1_L</text>
<text x="94.7" y="78.2">[1]</text>
<text x="104.4" y="78.9">CAN2_L</text>
<text x="168.2" y="78.2">I2C4_SDA_EXTERNAL2</text>
<text x="37.7" y="111.9">VDD_5V_HIPOWER</text>
<text x="64.8" y="114.4">VDD_5V_TEL1</text>
<text x="99.1" y="114.4">VDD_5V_PERIPH</text>
<text x="128.8" y="114.4">VDD_5V_TEL2</text>
<text x="170.8" y="114.4">VDD_5V_PERIPH</text>
<text x="200.4" y="114.4">VDD_5V_CAN2</text>
<text x="128.8" y="138.5">VDD_5V_TEL3</text>
<text x="200.8" y="138.5">VDD_5V_I2C</text>
<text x="128.7" y="165.8">VDD_5V_CAN1</text>
</g>
<g font-size="1" fill="#008000">
<text x="62.6" y="28.6" transform="rotate(-90 62.6 28.6)">8</text>
<text x="131.1" y="28.6" transform="rotate(-90 131.1 28.6)">8</text>
<text x="200.3" y="28.6" transform="rotate(-90 200.3 28.6)">8</text>
<text x="56.3" y="30.4">1</text>
<text x="56.3" y="32.9">2</text>
<text x="56.3" y="35.5">3</text>
<text x="124.9" y="30.4">1</text>
<text x="124.9" y="32.9">2</text>
<text x="124.9" y="35.5">3</text>
<text x="194" y="30.4">1</text>
<text x="194" y="32.9">2</text>
<text x="194" y="35.5">3</text>
<text x="56.3" y="38">4</text>
<text x="56.3" y="40.6">5</text>
<text x="124.9" y="38">4</text>
<text x="124.9" y="40.6">5</text>
<text x="194" y="38">4</text>
<text x="194" y="40.6">5</text>
<text x="56.3" y="43.1">6</text>
<text x="62.6" y="45.9" transform="rotate(-90 62.6 45.9)">7</text>
<text x="124.9" y="43.1">6</text>
<text x="131.1" y="45.9" transform="rotate(-90 131.1 45.9)">7</text>
<text x="194" y="43.1">6</text>
<text x="200.3" y="45.9" transform="rotate(-90 200.3 45.9)">7</text>
<text x="63.2" y="71.1" transform="rotate(-90 63.2 71.1)">6</text>
<text x="131.1" y="71.8" transform="rotate(-90 131.1 71.8)">6</text>
<text x="200.3" y="71.1" transform="rotate(-90 200.3 71.1)">6</text>
<text x="57" y="72.9">1</text>
<text x="57" y="75.5">2</text>
<text x="57" y="78">3</text>
<text x="124.9" y="73.5">1</text>
<text x="124.9" y="76.1">2</text>
<text x="194" y="72.9">1</text>
<text x="194" y="75.5">2</text>
<text x="194" y="78">3</text>
<text x="57" y="80.5">4</text>
<text x="63.2" y="83.4" transform="rotate(-90 63.2 83.4)">5</text>
<text x="124.9" y="78.6">3</text>
<text x="124.9" y="81.2">4</text>
<text x="194" y="80.5">4</text>
<text x="200.3" y="83.4" transform="rotate(-90 200.3 83.4)">5</text>
<text x="131.1" y="84" transform="rotate(-90 131.1 84)">5</text>
<text x="50.2" y="119.9">1</text>
<text x="57.9" y="119.9">2</text>
<text x="114.2" y="119.9">1</text>
<text x="122" y="119.9">2</text>
<text x="185.9" y="119.9">1</text>
<text x="193.7" y="119.9">2</text>
<text x="42" y="123.9" transform="rotate(-90 42 123.9)">1</text>
<text x="55" y="122.7" transform="rotate(-90 55 122.7)">3</text>
<text x="119.1" y="122.7" transform="rotate(-90 119.1 122.7)">3</text>
<text x="190.8" y="122.7" transform="rotate(-90 190.8 122.7)">3</text>
<text x="42" y="129.6" transform="rotate(-90 42 129.6)">2</text>
<text x="114.2" y="143.9">1</text>
<text x="122" y="143.9">2</text>
<text x="185.9" y="143.9">1</text>
<text x="193.7" y="143.9">2</text>
<text x="119.1" y="146.8" transform="rotate(-90 119.1 146.8)">3</text>
<text x="174.5" y="149.9" transform="rotate(-90 174.5 149.9)">1</text>
<text x="190.8" y="146.8" transform="rotate(-90 190.8 146.8)">3</text>
<text x="174.5" y="155.5" transform="rotate(-90 174.5 155.5)">2</text>
<text x="114.2" y="171.3">1</text>
<text x="122" y="171.3">2</text>
<text x="119.1" y="174.1" transform="rotate(-90 119.1 174.1)">3</text>
</g>
</svg>
